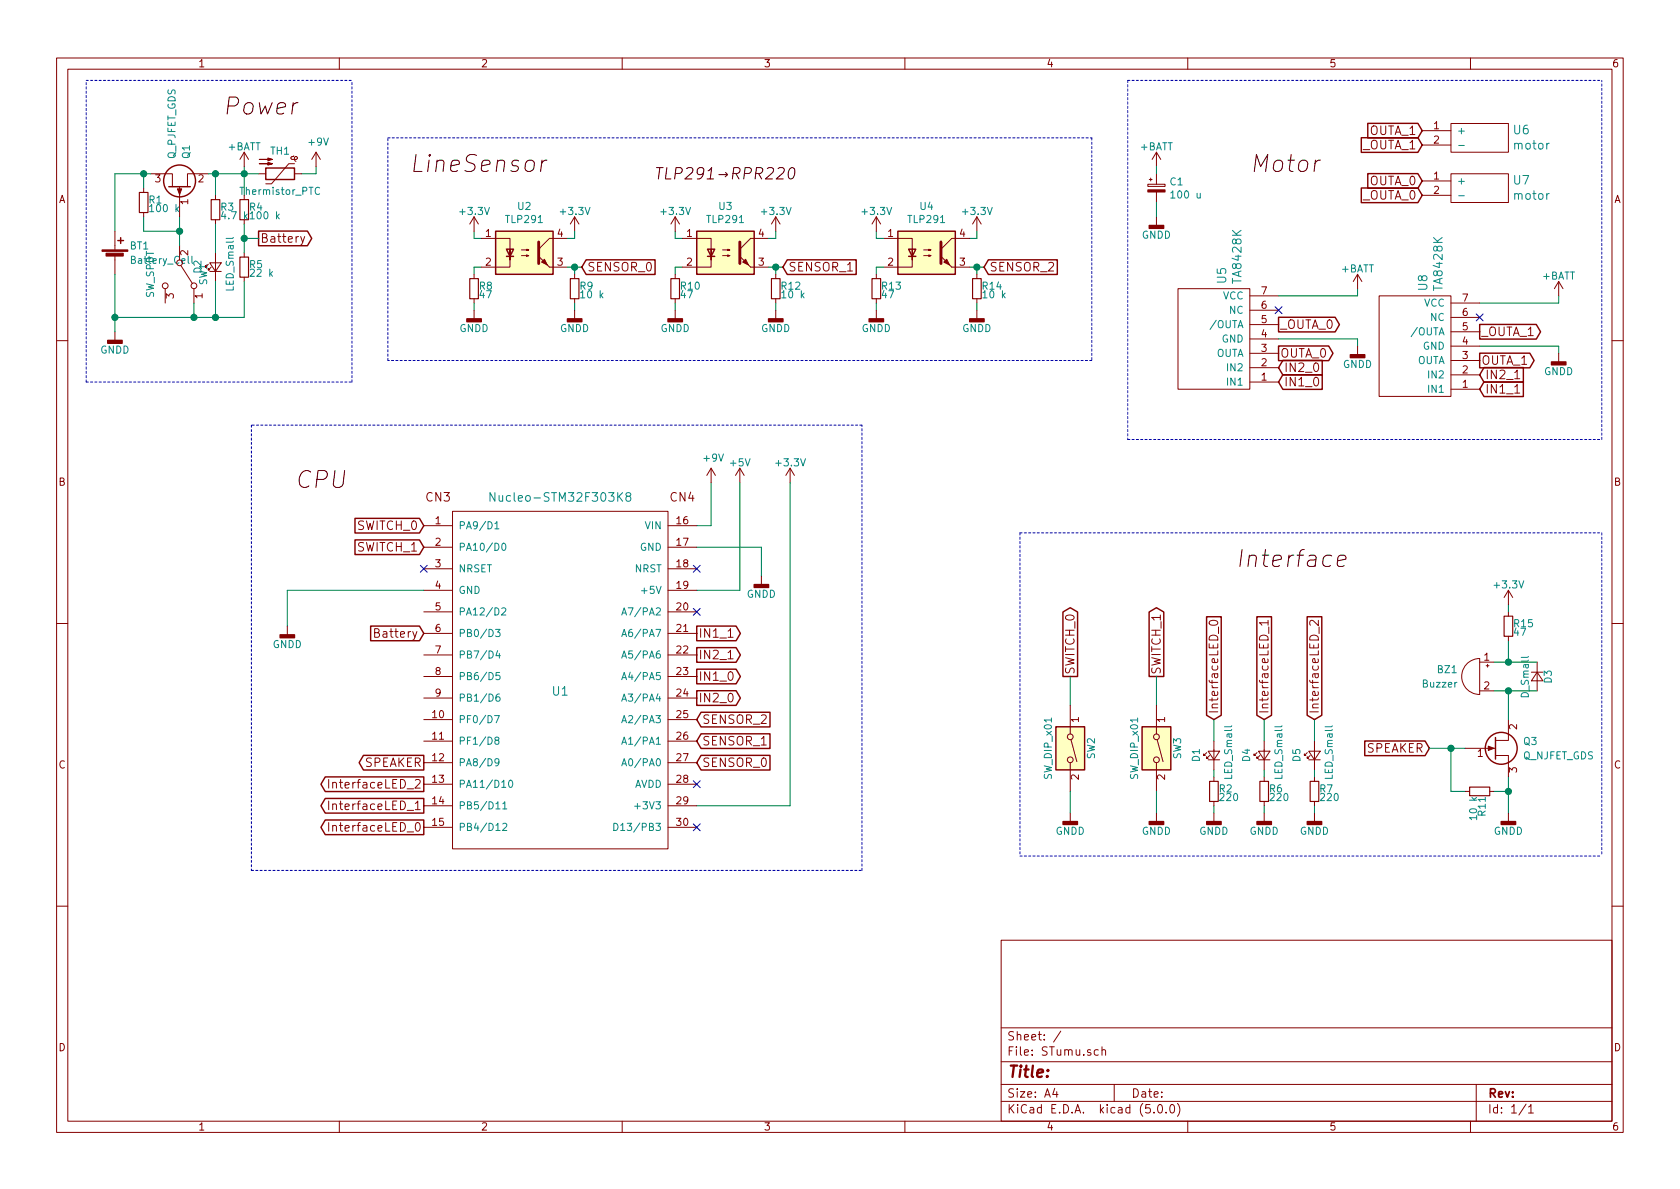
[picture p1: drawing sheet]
<svg xmlns="http://www.w3.org/2000/svg" width="297mm" height="210mm" viewBox="0 0 297 210" stroke-linecap="round" stroke-linejoin="round" font-family="sans-serif">
<g fill="none" stroke="#840000" stroke-width=".18">
<path d="M10 10.3h277v189.9h-277zM12 12.2h273v186.1h-273zM60 10.3v1.9M110 10.3v1.9M160 10.3v1.9M210 10.3v1.9M260 10.3v1.9M25.4 33.3v.7M25.4 37.6v.7M26.7 30.7h3.8v2.3M31.7 33v5.3M36.8 30.7h-3.7v2.3"/>
<path d="M38.1 34.5v.8M38.1 38.9v.7M43.2 26.9v2.6M43.2 38.9v.7M43.2 26.9l-.8 1.3M43.2 26.9l.7 1.3M45.7 30.7h1.3M51.9 27.6l-.1 .1h-.2l-.2 .3 .2 .2h.8l.2-.2-.1-.3h-.3l-.2 .3 .1 .3 .2 .2M52.1 29h-1l-3.1 3.5h-1M52.1 30.7h1.2M55.9 26.9l-.8 1.3M55.9 26.9v2.6"/>
<path d="M55.9 26.9l.7 1.3M83.8 38.3l-.7 1.3M83.8 38.3v2.6M83.8 38.3l.8 1.3M101.6 38.3l-.8 1.3M101.6 38.3v2.6M101.6 38.3l.8 1.3M119.4 38.3l-.8 1.3M119.4 38.3v2.6M119.4 38.3l.7 1.3M137.2 38.3l-.8 1.3M137.2 38.3v2.6"/>
<path d="M137.2 38.3l.7 1.3M154.9 38.3l-.7 1.3M154.9 38.3v2.6M154.9 38.3l.8 1.3M172.7 38.3l-.7 1.3M172.7 38.3v2.6M172.7 38.3l.8 1.3M202.9 32.6h3.1v.4h-3.1zM203.2 31.7h.5M203.5 31.5v.5M204.5 26.9v2.6M204.5 30.7v1.9"/>
<path d="M204.5 34v1.8M204.5 38.3v1.6M204.5 26.9l-.8 1.3M204.5 26.9l.7 1.3M251.5 23.1h5M251.5 25.6h5M251.5 32h5M251.5 34.5h5M256.5 21.8h10.2v5.1h-10.2zM256.5 30.7h10.2v5.1h-10.2zM20.3 40.9v3.3M20.3 45.2v3.3"/>
<path d="M20.3 58.7v1.5M29.2 51v2.6M31.7 43.4v2.6M32 47l2 3.2M34.3 51v2.6M37.1 46.5h2l-1 1.5zM37.1 48h2M37.3 47.2l-.5 .5v-.2v.2h.3M38.1 44.7v5.1M43.2 44.7v.8M43.2 49v.8M53.2 41.8l.3 1"/>
<path d="M53.9 41.8l-.5 1.4-.2 .2M83.8 48.5v.8M83.8 52.8v.8M83.8 54.9v1.5M85.1 42.2h5.1v3.8v-1.9M90.2 45.3v1.9h-5.1M92.2 45.2h1.3l-.4 .1v-.2l.4 .1M92.2 44.2h1.3l-.4 .1v-.2l.4 .1M97.2 47.2h3.1M100.3 42.2h-3.1l-2 1.9M101.6 48.5v.8M101.6 52.8v.8"/>
<path d="M101.6 54.9v1.5M119.4 48.5v.8M119.4 52.8v.8M119.4 54.9v1.5M120.6 42.2h5.1v3.8v-1.9M125.7 45.3v1.9h-5.1M127.8 45.2h1.2l-.3 .1v-.2l.3 .1M127.8 44.2h1.2l-.3 .1v-.2l.3 .1M132.7 47.2h3.2M135.9 42.2h-3.2l-1.9 1.9M137.2 48.5v.8M137.2 52.8v.8"/>
<path d="M137.2 54.9v1.5M154.9 48.5v.8M154.9 52.8v.8M154.9 54.9v1.5M156.2 42.2h5.1v3.8v-1.9M161.3 45.3v1.9h-5.1M163.3 45.2h1.3l-.4 .1v-.2l.4 .1M163.3 44.2h1.3l-.4 .1v-.2l.4 .1M168.3 47.2h3.1M171.4 42.2h-3.1l-1.9 1.9M172.7 48.5v.8M172.7 52.8v.8"/>
<path d="M172.7 54.9v1.5M208.3 51h12.7v17.8h-12.7zM221 59.9h5.1M221 57.4h5.1M221 54.9h5.1M221 52.3h5.1M240 48.5v2.5M240 48.5l-.7 1.3M240 48.5l.8 1.3M243.8 52.3h12.7v17.8h-12.7zM256.5 58.7h5.1M256.5 56.1h5.1"/>
<path d="M256.5 53.6h5.1M275.6 49.8v2.5M275.6 49.8l-.8 1.2M275.6 49.8l.8 1.2M10 60.2h2M221 67.6h5.1M221 65h5.1M221 62.5h5.1M240 61.2v1.5M256.5 68.8h5.1M256.5 66.3h5.1M256.5 63.7h5.1"/>
<path d="M256.5 61.2h5.1M267.8 69.5h.9M267.8 67h.9M275.6 62.5v1.5M285 60.2h2M74.9 93h5.1M74.9 96.8h5.1M80 90.4h38.1v59.7h-38.1zM118.1 93h5.1M118.1 96.8h5.1M125.7 82.8l-.7 1.3M125.7 82.8v2.5"/>
<path d="M125.7 82.8l.8 1.3M130.8 82.8l-.8 1.3M130.8 82.8v2.5M130.8 82.8l.8 1.3M139.7 82.8l-.8 1.3M139.7 82.8v2.5M139.7 82.8l.8 1.3M10 110.3h2M50.8 110.7v1.6M74.9 100.6h5.1M74.9 104.4h5.1M74.9 108.2h5.1"/>
<path d="M74.9 112h5.1M74.9 115.8h5.1M74.9 119.6h5.1M118.1 100.6h5.1M118.1 104.4h5.1M118.1 108.2h5.1M118.1 112h5.1M118.1 115.8h5.1M118.1 119.6h5.1M128.7 112.7h.9M128.7 116.5h.9M134.6 101.8v1.6"/>
<path d="M213.9 109.8a.84 .84 0 0 1 1.4 .4 .97 .97 0 0 1-1.5 0zM215.4 110.9v1.1M224.2 110.1h-1.5l.4 .5M224.2 109.7v.9M224.3 110.9v1.1M233.1 109.7v.9l-1.1-.9-.3 .1-.1 .2 .1 .6M233.2 110.9v1.1M259.4 117.4a3.3 3.3 0 0 1 2.2-.9v6.3a3.2 3.2 0 0 1-2.9-2 3.2 3.2 0 0 1 .7-3.4zM261.6 117.1h2.6M262.8 117.7h.5M263 117.5v.5M266.7 104.4v2.5"/>
<path d="M266.7 108.2v.8M266.7 112.5v.8M266.7 104.4l-.8 1.3M266.7 104.4l.8 1.3M270.8 118.9h2M271.8 118.9l1 1.5h-2zM271.8 117.1v5.1M285 110.3h2M58.1 137.8v1.6M74.9 127.2h5.1M74.9 131.1h5.1M74.9 134.9h5.1"/>
<path d="M74.9 138.7h5.1M74.9 123.4h5.1M118.1 127.2h5.1M118.1 131.1h5.1M118.1 134.9h5.1M118.1 138.7h5.1M118.1 123.4h5.1M189.2 124.7v5.1M189.2 134.9v5M189.4 130.8l1 3.9M204.5 124.7v5.1M204.5 134.9v5"/>
<path d="M204.6 130.8l1 3.9M213.4 133.1l-.5 .5v-.3v.3h.2M213.6 132.8h2l-1 1.6zM213.6 134.4h2M213.9 133.6l-.5 .5v-.2v.2h.2M214.6 131.1v5M214.6 137.4v.8M222.2 133.1l-.5 .5v-.3v.3h.3M222.5 132.8h2l-1 1.6zM222.5 134.4h2M222.8 133.6l-.6 .5v-.2v.2h.3M223.5 131.1v5"/>
<path d="M223.5 137.4v.8M231.1 133.1l-.5 .5v-.3v.3h.3M231.4 132.8h2l-1 1.6zM231.4 134.4h2M231.6 133.6l-.5 .5v-.2v.2h.3M232.4 131.1v5M232.4 137.4v.8M259.1 132.3h5.3M259.1 139.9h.7M261.6 122.2h2.6M263.4 139.9h.8M264.4 133.6h2.3v3.8"/>
<path d="M266.7 127.2v3.7h-2.3M58.1 141.7v1.5M58.1 145.5v1.5M74.9 142.5h5.1M74.9 146.3h5.1M118.1 142.5h5.1M118.1 146.3h5.1M189.2 143.8v1.5M204.5 143.8v1.5M214.6 141.7v.8M214.6 143.8v1.5M223.5 141.7v.8"/>
<path d="M223.5 143.8v1.5M232.4 141.7v.8M232.4 143.8v1.5M266.7 143.8v1.5M10 160.2h2M177 166.3h108v32h-108zM285 160.2h2M60 198.3v1.9M110 198.3v1.9M160 198.3v1.9M177 194.8h108M177 191.8h108"/>
<path d="M177 187.8h108M177 181.8h108M186.5 192.5l-.4 1h1M186.8 193v1M187.6 182.3l-1.3 2M194.2 185.7l-.4-.1-.3 .3v.6l.3 .1 .4-.1M194.8 185.7l.2-.1 .4 .1 .1 .9M194.8 185.1v1.5M197 191.8v3M204 196.7v.1M204.8 195.5l.4-.2a.94 .94 0 0 1 0 1.5 .79 .79 0 0 1-.4-1.3zM206.2 196.7v.1"/>
<path d="M207 195.4l.3-.1a.94 .94 0 0 1 0 1.5 .82 .82 0 0 1-.3-1.4zM208.2 195.1a1.71 1.71 0 0 1 0 2.3M210 198.3v1.9M260 198.3v1.9M261 191.8v6.5M269.8 195.2l-1.2 2M270.3 195.8l.4-.5v1.5M270.3 196.8h.8"/>
<circle cx="29.2" cy="50.5" r=".51"/>
<circle cx="34.3" cy="50.5" r=".51"/>
<circle cx="189.2" cy="130.3" r=".51"/>
<circle cx="189.2" cy="134.4" r=".51"/>
<circle cx="204.5" cy="130.3" r=".51"/>
<circle cx="204.5" cy="134.4" r=".51"/>
</g>
<g fill="#840000" stroke="#840000" stroke-width=".18">
<path d="M18 44.2h4.6v.2h-4.6z"/>
<path d="M18.7 44.8h3.1v.5h-3.1z"/>
<path d="M31.4 33.4h.7l-.4 1z"/>
<path d="M263.1 131.9l1.1 .4-1.1 .4z"/>
<path d="M45.8 28.2h2.3l-.7 .2v-.5l.7 .3z"/>
<path d="M45.8 29h2.3l-.7 .2v-.5l.7 .3z"/>
<path d="M95.2 45.3l2 1.9z"/>
<path d="M95.8 46.3l.5-.5 .5 1.1z"/>
<path d="M130.8 45.3l1.9 1.9z"/>
<path d="M131.3 46.3l.5-.5 .5 1.1z"/>
<path d="M166.4 45.3l1.9 1.9z"/>
<path d="M166.9 46.3l.5-.5 .5 1.1z"/>
<path d="M202.9 33.6h3.1v.4h-3.1z"/>
</g>
<g fill="none" stroke="#840000" stroke-width=".25">
<path d="M29.8 33h3.9M47 29.7h5.1v2h-5.1zM240.7 33.2h10l.8 1.3-.8 1.3h-10zM240.7 24.4h10l.8 1.2-.8 1.3h-10zM241.8 30.7h8.9l.8 1.3-.8 1.3h-8.9zM241.8 21.8h8.9l.8 1.3-.8 1.3h-8.9zM20.8 42.5h1M21.3 42v1M45.7 40.9h8.7l.7 1.3-.7 1.3h-8.7zM87.6 40.9h10.2v7.6h-10.2zM89.5 44.1h1.3l-.6 1.2zM89.5 45.3h1.3"/>
<path d="M103.6 45.9h12.2v2.6h-12.2l-.7-1.3zM123.2 40.9h10.1v7.6h-10.1zM125.1 44.1h1.3l-.7 1.2zM125.1 45.3h1.3M139.2 45.9h12.2v2.6h-12.2l-.8-1.3zM158.7 40.9h10.2v7.6h-10.2zM160.7 44.1h1.2l-.6 1.2zM160.7 45.3h1.2M174.8 45.9h12.1v2.6h-12.1l-.8-1.3zM226.1 56.1h10l.7 1.3-.7 1.3h-10zM261.6 57.4h10l.8 1.3-.8 1.3h-10zM226.1 61.2h8.8l.8 1.3-.8 1.3h-8.8z"/>
<path d="M226.8 66.3h7v2.6h-7l-.7-1.3zM226.8 63.7h7v2.6h-7l-.7-1.3zM261.6 62.5h8.9l.7 1.2-.7 1.3h-8.9zM262.4 67.5h6.9v2.6h-6.9l-.8-1.3zM262.4 65h6.9v2.6h-6.9l-.8-1.3zM62.8 91.7h11.4l.7 1.3-.7 1.3h-11.4zM62.8 95.5h11.4l.7 1.3-.7 1.3h-11.4zM65.5 110.7h8.7l.7 1.3-.7 1.3h-8.7zM123.2 110.7h6.9l.8 1.3-.8 1.3h-6.9zM123.2 118.3h6.9l.8 1.3-.8 1.3h-6.9zM123.2 114.5h6.9l.8 1.3-.8 1.3h-6.9zM187.9 108.2l1.3-.7 1.3 .7v11.4h-2.6z"/>
<path d="M203.2 108.2l1.3-.7 1.3 .7v11.4h-2.6zM213.3 109.1h2.6v17.4l-1.3 .7-1.3-.7zM222.2 109.1h2.6v17.4l-1.3 .7-1.3-.7zM231.1 109.1h2.6v17.4l-1.3 .7-1.3-.7zM57.5 137.4h17.4v2.6h-17.4l-.8-1.3zM64.3 133.6h10.6v2.6h-10.6l-.8-1.3zM123.2 122.1h6.9l.8 1.3-.8 1.3h-6.9zM124 133.6h12.1v2.6h-12.1l-.8-1.3zM124 129.8h12.1v2.6h-12.1l-.8-1.3zM124 126h12.1v2.5h-12.1l-.8-1.3zM186.7 128.5h5.1v7.6h-5.1zM201.9 128.5h5.1v7.6h-5.1z"/>
<path d="M241.3 131h10.7l.7 1.3-.7 1.3h-10.7zM264.4 130.4v3.8M57.5 145h17.4v2.6h-17.4l-.8-1.3zM57.5 141.2h17.4v2.6h-17.4l-.8-1.3z"/>
<circle cx="31.7" cy="32" r="2.82"/>
<circle cx="265.4" cy="132.3" r="2.82"/>
</g>
<g fill="none" stroke="#008484" stroke-width=".18">
<path d="M56.5 33.2a.51 .51 0 0 0-.6 0 .51 .51 0 0 0-.2 .7 .46 .46 0 0 0 .3 .4 .46 .46 0 0 0 .5 0M257.9 25.7h1M257.9 34.6h1M33.9 45.3v1.1l.2 .2M41.2 42l-.1 .2h-1.1M87.5 92.6l.4-.4v1.3M87.5 87.1v1.5l-.9-1.5v1.5M87.5 93.5h.7M88.8 96.2l.2-.1a.67 .67 0 0 1 .5 .6 .67 .67 0 0 1-.5 .6l-.2-.1-.1-.4zM110.9 87.8l-.2-.3v-.3l.2-.1 .6 .1v.4l-.7 .2-.1 .3 .1 .5h.6a.48 .48 0 0 0-.1-.8M87.6 111.3h.8l-.4 .5 .3 .1 .1 .4-.2 .3-.6-.2M88 115.1l-.3 .8h.8"/>
<path d="M88.3 115.5v.9M88.3 118.9h-.6v.6l.5-.1 .2 .3v.3l-.2 .2-.5-.1M88.7 107.6l.5-.1 .2 .3v.2l-.8 .8h.8M109.9 108.8l.5-1.3 .4 1.3M109.9 112.6l.5-1.3 .4 1.3M109.9 116.4l.5-1.3 .4 1.3M110.1 108.4h.6M110.1 112.2h.6M110.1 116h.6M110.1 119.8h.6M87.5 126.5h.8l-.6 1.3M87.7 130.9l-.1-.1v-.3l.1-.2 .4 .1 .1 .4-.6 .2-.1 .1v.3l.2 .2h.4l.1-.2v-.4l-.2-.1"/>
<path d="M88.2 134.7l-.2 .2h-.3l-.2-.2 .1-.4 .1-.1h.3l.2 .2a.97 .97 0 0 1-.2 1h-.4M88.3 122.7l-.4 .2-.2 .4v.6l.2 .1 .4-.1 .1-.1-.1-.5-.4-.1-.2 .3M90 138.1l.2-.1a.67 .67 0 0 1 .5 .6 .67 .67 0 0 1-.5 .6l-.3-.4zM109.9 120.2l.5-1.3 .4 1.3M109.9 124l.5-1.3 .4 1.3M109.9 127.8l.5-1.3 .4 1.3M109.9 131.6l.5-1.3 .4 1.3M109.9 135.4l.5-1.2 .4 1.2M110.1 123.6h.6M110.1 127.5h.6M110.1 131.3h.6M110.1 135.1h.6"/>
<path d="M217.8 128.3l-.2 .2h-1.1M226.7 128.3l-.2 .2h-1.1M235.6 128.3l-.2 .2h-1.1M87.7 143h.7M88.9 142.1l.4-.3v1.2M88.9 145.7l.5-.1 .2 .3v.2l-.8 .8h.8M88.9 143h.7M108.5 145.6a.64 .64 0 0 1 .8 .6 .64 .64 0 0 1-.8 .7zM112.2 142.6h1"/>
</g>
<g fill="none" stroke="#840000" stroke-width=".2">
<path d="M24.6 34h1.6v3.6h-1.6zM37.3 35.3h1.6v3.6h-1.6zM42.4 35.3h1.5v3.6h-1.5zM42.4 45.5h1.5v3.5h-1.5zM83.1 49.3h1.5v3.5h-1.5zM100.8 49.3h1.6v3.5h-1.6zM118.6 49.3h1.5v3.5h-1.5zM136.4 49.3h1.5v3.5h-1.5zM154.2 49.3h1.5v3.5h-1.5zM172 49.3h1.5v3.5h-1.5zM265.9 109h1.6v3.5h-1.6zM213.9 138.2h1.5v3.5h-1.5z"/>
<path d="M222.8 138.2h1.5v3.5h-1.5zM231.6 138.2h1.6v3.5h-1.6zM259.8 139.2h3.6v1.5h-3.6z"/>
</g>
<g fill="#840000" stroke="#840000" stroke-width=".25">
<path d="M19 60.2h2.6v.5h-2.6z"/>
<path d="M133.3 103.4h2.6v.5h-2.6z"/>
<path d="M49.5 112.3h2.6v.5h-2.6z"/>
<path d="M265.4 145.3h2.6v.5h-2.6z"/>
<path d="M188 145.3h2.5v.5h-2.5z"/>
<path d="M203.2 145.3h2.5v.5h-2.5z"/>
<path d="M213.4 145.3h2.5v.5h-2.5z"/>
<path d="M222.2 145.3h2.6v.5h-2.6z"/>
<path d="M231.1 145.3h2.6v.5h-2.6z"/>
<path d="M82.5 56.4h2.6v.5h-2.6z"/>
<path d="M100.3 56.4h2.6v.5h-2.6z"/>
<path d="M118.1 56.4h2.5v.5h-2.5z"/>
<path d="M135.9 56.4h2.5v.5h-2.5z"/>
<path d="M153.7 56.4h2.5v.5h-2.5z"/>
<path d="M171.4 56.4h2.6v.5h-2.6z"/>
<path d="M238.8 62.7h2.5v.5h-2.5z"/>
<path d="M274.3 64h2.6v.5h-2.6z"/>
<path d="M203.2 39.9h2.5v.5h-2.5z"/>
</g>
<g fill="#ffffc2" stroke="#ffffc2" stroke-width=".18">
<path d="M186.7 128.5h5.1v7.6h-5.1z"/>
<path d="M201.9 128.5h5.1v7.6h-5.1z"/>
<path d="M87.6 40.9h10.2v7.6h-10.2z"/>
<path d="M123.2 40.9h10.1v7.6h-10.1z"/>
<path d="M158.7 40.9h10.2v7.6h-10.2z"/>
</g>
<g fill="none" stroke="#000084" stroke-width=".18">
<path d="M225.5 54.2l1.2 1.3M226.7 54.2l-1.2 1.3M261 55.5l1.2 1.2M262.2 55.5l-1.2 1.2M74.3 100l1.2 1.2M75.5 100l-1.2 1.2M122.6 100l1.2 1.2M123.8 100l-1.2 1.2M122.6 107.6l1.2 1.2M123.8 107.6l-1.2 1.2M122.6 138.1l1.2 1.2M123.8 138.1l-1.2 1.2"/>
<path d="M122.6 145.7l1.2 1.2M123.8 145.7l-1.2 1.2"/>
</g>
<g fill="none" stroke="#008400" stroke-width=".18">
<path d="M25.4 30.7v2.6M25.4 38.3v2.6h6.3M26.7 30.7h-6.4v10.2M31.7 38.3v5.1M36.8 30.7h8.9M38.1 30.7v3.8M38.1 39.6v5.1M43.2 29.5v5M43.2 39.6v5.1M55.9 29.5v1.2h-2.6M204.5 29.5v1.2M204.5 35.8v2.5"/>
<path d="M20.3 48.5v10.2M34.3 53.6v2.5M38.1 49.8v6.3M43.2 49.8v6.3h-22.9M43.2 42.2h2.5M83.8 40.9v1.3h1.3M83.8 53.6v1.3M85.1 47.2h-1.3v1.3M100.3 47.2h2.6M101.6 40.9v1.3h-1.3M101.6 47.2v1.3M101.6 53.6v1.3"/>
<path d="M119.4 40.9v1.3h1.2M119.4 53.6v1.3M120.6 47.2h-1.2v1.3M135.9 47.2h2.5M137.2 40.9v1.3h-1.3M137.2 47.2v1.3M137.2 53.6v1.3M154.9 40.9v1.3h1.3M154.9 53.6v1.3M156.2 47.2h-1.3v1.3M171.4 47.2h2.6M172.7 40.9v1.3h-1.3"/>
<path d="M172.7 47.2v1.3M172.7 53.6v1.3M226.1 59.9h13.9v1.3M240 51v1.3h-13.9M275.6 52.3v1.3h-14M261.6 61.2h14v1.3M123.2 96.8h11.4v5M125.7 85.3v7.7h-2.5M130.8 85.3v19.1h-7.6M139.7 85.3v57.2h-16.5M74.9 104.4h-24.1v6.3M189.2 119.6v5.1"/>
<path d="M204.5 119.6v5.1M264.2 117.1h7.6M266.7 106.9v1.3M266.7 113.3v3.8M189.2 139.9v3.9M204.5 139.9v3.9M214.6 127.2v3.9M214.6 136.1v1.3M223.5 127.2v3.9M223.5 136.1v1.3M232.4 127.2v3.9M232.4 136.1v1.3"/>
<path d="M252.7 132.3h6.4M256.5 132.3v7.6h2.6M264.2 139.9h2.5M264.2 122.2h7.6M266.7 122.2v5M266.7 137.4v6.4M214.6 142.5v1.3M223.5 142.5v1.3M232.4 142.5v1.3"/>
</g>
<g fill="#008400" stroke="#008400" stroke-width=".25">
<circle cx="20.3" cy="56.1" r=".51"/>
<circle cx="43.2" cy="30.7" r=".51"/>
<circle cx="43.2" cy="42.2" r=".51"/>
<circle cx="266.7" cy="139.9" r=".51"/>
<circle cx="256.5" cy="132.3" r=".51"/>
<circle cx="266.7" cy="117.1" r=".51"/>
<circle cx="266.7" cy="122.2" r=".51"/>
<circle cx="25.4" cy="30.7" r=".51"/>
<circle cx="31.8" cy="40.9" r=".51"/>
<circle cx="34.3" cy="56.1" r=".51"/>
<circle cx="38.1" cy="30.7" r=".51"/>
<circle cx="38.1" cy="56.1" r=".51"/>
<circle cx="101.6" cy="47.2" r=".51"/>
<circle cx="137.2" cy="47.2" r=".51"/>
<circle cx="172.7" cy="47.2" r=".51"/>
</g>
<g fill="none" stroke="#0000c2" stroke-width=".18" stroke-dasharray=".4 .4">
<path d="M15.2 14.2h47M199.4 14.2v63.5M199.4 14.2h83.8M68.6 24.4h124.4M193 24.4v39.3M15.2 67.6v-53.4M15.2 67.6h47M44.4 75.2v78.7M62.2 67.6v-53.4M68.6 63.7v-39.3M152.4 75.2h-108M193 63.7h-124.4"/>
<path d="M199.4 77.7h83.8M283.2 77.7v-63.5M180.3 94.2h102.9M180.3 94.2v57.2M283.2 94.2v57.2M44.4 153.9h108M152.4 153.9v-78.7M180.3 151.4h102.9"/>
</g>
<path d="M95.8 28.3l-.2 2M96.7 28.3a.88 .88 0 0 0-.9 .6M137.6 29.8l.3-.2h.5a.43 .43 0 0 1 .3 .6l-.2 .3-1.3 1.1h1.3M139.7 29.8a.47 .47 0 0 1 .5-.2 .47 .47 0 0 1 .3 .4 1.18 1.18 0 0 1-.8 1.6 1.1 1.1 0 0 1-.2-1.6zM236.5 99.2l1.4-.3v-.6l-.3-.1h-.6l-.3 .1-.1 .3-.2 1.1 .1 .3 .3 .2h.6l.3-.2" fill="none" stroke="#000" stroke-width=".18"/>
<path d="M95.2 42.8v3.8M130.8 42.8v3.8M166.4 42.8v3.8" fill="none" stroke="#840000" stroke-width=".51"/>
<g font-size="4.2">
<text x="39.4" y="20.3">Power</text>
<text x="72.4" y="30.5">LineSensor</text>
<text x="221" y="30.5">Motor</text>
<text x="52.1" y="86.4">CPU</text>
<text x="218.4" y="100.3">Interface</text>
</g>
<text font-size="2.8" x="115.6" y="31.7">TLP291RPR220</text>
<text font-size="2.8" fill="#840000" x="178" y="190.5">Title:</text>
<g font-size="2.1" fill="#840000">
<text x="242.2" y="23.9">OUTA_1</text>
<text x="241" y="26.4">_OUTA_1</text>
<text x="241" y="35.3">_OUTA_0</text>
<text x="242.2" y="32.8">OUTA_0</text>
<text x="46" y="42.9">Battery</text>
<text x="103.8" y="48">SENSOR_0</text>
<text x="139.3" y="48">SENSOR_1</text>
<text x="174.9" y="48">SENSOR_2</text>
<text x="226.3" y="58.2">_OUTA_0</text>
<text x="261.9" y="59.4">_OUTA_1</text>
<text x="226.3" y="63.2">OUTA_0</text>
<text x="227" y="65.8">IN2_0</text>
<text x="261.9" y="64.5">OUTA_1</text>
<text x="227" y="68.3">IN1_0</text>
<text x="262.5" y="69.6">IN1_1</text>
<text x="262.5" y="67.1">IN2_1</text>
<text x="75.4" y="88.7">CN3</text>
<text x="118.5" y="88.7">CN4</text>
<text x="63.3" y="93.7">SWITCH_0</text>
<text x="63.3" y="97.5">SWITCH_1</text>
<text x="66.7" y="112.8">Battery</text>
<text x="123.4" y="112.8">IN1_1</text>
<text x="123.4" y="116.6">IN2_1</text>
<text x="190" y="119.4" transform="rotate(-90 190 119.4)">SWITCH_0</text>
<text x="205.2" y="119.4" transform="rotate(-90 205.2 119.4)">SWITCH_1</text>
<text x="123.4" y="124.2">IN2_0</text>
<text x="123.4" y="120.4">IN1_0</text>
<text x="124.1" y="131.8">SENSOR_1</text>
<text x="124.1" y="128">SENSOR_2</text>
<text x="215.4" y="126.3" transform="rotate(-90 215.4 126.3)">InterfaceLED_0</text>
<text x="224.3" y="126.3" transform="rotate(-90 224.3 126.3)">InterfaceLED_1</text>
<text x="233.2" y="126.3" transform="rotate(-90 233.2 126.3)">InterfaceLED_2</text>
<text x="64.4" y="135.6">SPEAKER</text>
<text x="124.1" y="135.6">SENSOR_0</text>
<text x="241.6" y="133.1">SPEAKER</text>
<text x="59.2" y="143.3">InterfaceLED_1</text>
<text x="59.2" y="139.4">InterfaceLED_2</text>
<text x="59.2" y="147.1">InterfaceLED_0</text>
<text x="178" y="184">Sheet: /</text>
<text x="178" y="186.7">File: STumu.sch</text>
<text x="178" y="196.9">KiCad E.D.A. kicad (5.0.0)</text>
<text x="178" y="194.1">Size: A4</text>
<text x="200" y="194.1">Date:</text>
<text x="263" y="194.1">Rev:</text>
<text x="263" y="196.9">Id: 1/1</text>
</g>
<g font-size="2.1" fill="#008484">
<text x="267.6" y="23.7">U6</text>
<text x="267.8" y="26.4">motor</text>
<text x="267.6" y="32.6">U7</text>
<text x="267.8" y="35.3">motor</text>
<text x="216.8" y="50.1" transform="rotate(-90 216.8 50.1)">U5</text>
<text x="219.5" y="49.9" transform="rotate(-90 219.5 49.9)">TA8428K</text>
<text x="252.4" y="51.4" transform="rotate(-90 252.4 51.4)">U8</text>
<text x="255.1" y="51.2" transform="rotate(-90 255.1 51.2)">TA8428K</text>
<text x="88" y="88.7">Nucleo-STM32F303K8</text>
<text x="97.7" y="123">U1</text>
</g>
<g font-size="1.8" fill="#840000">
<text x="35" y="11.9">1</text>
<text x="85" y="11.9">2</text>
<text x="135" y="11.9">3</text>
<text x="185" y="11.9">4</text>
<text x="235" y="11.9">5</text>
<text x="285" y="11.9">6</text>
<text x="253.5" y="22.9">1</text>
<text x="253.5" y="25.4">2</text>
<text x="10.4" y="35.9">A</text>
<text x="27.5" y="32.3">3</text>
<text x="35.1" y="32.3">2</text>
<text x="253.5" y="31.7">1</text>
<text x="253.5" y="34.3">2</text>
<text x="285.4" y="35.9">A</text>
<text x="33.3" y="36.2" transform="rotate(-90 33.3 36.2)">1</text>
<text x="85.9" y="41.9">1</text>
<text x="98.6" y="41.9">4</text>
<text x="121.4" y="41.9">1</text>
<text x="134.1" y="41.9">4</text>
<text x="157" y="41.9">1</text>
<text x="169.7" y="41.9">4</text>
<text x="23.5" y="46.7">Battery_Cell</text>
<text x="33.3" y="45.2" transform="rotate(-90 33.3 45.2)">2</text>
<text x="85.9" y="47">2</text>
<text x="98.6" y="47">3</text>
<text x="121.4" y="47">2</text>
<text x="134.1" y="47">3</text>
<text x="157" y="47">2</text>
<text x="169.7" y="47">3</text>
<text x="30.7" y="52.8" transform="rotate(-90 30.7 52.8)">3</text>
<text x="35.8" y="52.8" transform="rotate(-90 35.8 52.8)">1</text>
<text x="36.6" y="50.4" transform="rotate(-90 36.6 50.4)">SW1</text>
<text x="223" y="52.1">7</text>
<text x="258.6" y="53.3">7</text>
<text x="223" y="59.7">4</text>
<text x="223" y="57.1">5</text>
<text x="223" y="54.6">6</text>
<text x="258.6" y="58.4">5</text>
<text x="258.6" y="55.9">6</text>
<text x="223" y="64.8">2</text>
<text x="223" y="62.2">3</text>
<text x="258.6" y="63.5">3</text>
<text x="258.6" y="61">4</text>
<text x="223" y="67.3">1</text>
<text x="258.6" y="68.6">1</text>
<text x="258.6" y="66">2</text>
<text x="10.4" y="85.9">B</text>
<text x="285.4" y="85.9">B</text>
<text x="77" y="92.7">1</text>
<text x="119.7" y="92.7">16</text>
<text x="77" y="96.5">2</text>
<text x="77" y="100.3">3</text>
<text x="119.7" y="96.5">17</text>
<text x="119.7" y="100.3">18</text>
<text x="77" y="104.1">4</text>
<text x="77" y="107.9">5</text>
<text x="119.7" y="104.1">19</text>
<text x="119.7" y="107.9">20</text>
<text x="77" y="111.8">6</text>
<text x="119.7" y="111.8">21</text>
<text x="77" y="115.6">7</text>
<text x="77" y="119.4">8</text>
<text x="119.7" y="115.6">22</text>
<text x="119.7" y="119.4">23</text>
<text x="262.4" y="116.8">1</text>
<text x="77" y="123.2">9</text>
<text x="119.7" y="123.2">24</text>
<text x="262.4" y="121.9">2</text>
<text x="76.5" y="127">10</text>
<text x="76.5" y="130.8">11</text>
<text x="119.7" y="127">25</text>
<text x="119.7" y="130.8">26</text>
<text x="190.8" y="127.7" transform="rotate(-90 190.8 127.7)">1</text>
<text x="206" y="127.7" transform="rotate(-90 206 127.7)">1</text>
<text x="268.2" y="129" transform="rotate(-90 268.2 129)">2</text>
<text x="10.4" y="135.9">C</text>
<text x="76.5" y="134.6">12</text>
<text x="119.7" y="134.6">27</text>
<text x="190.8" y="137.9" transform="rotate(-90 190.8 137.9)">2</text>
<text x="206" y="137.9" transform="rotate(-90 206 137.9)">2</text>
<text x="261.3" y="133.9">1</text>
<text x="268.2" y="136.6" transform="rotate(-90 268.2 136.6)">3</text>
<text x="285.4" y="135.9">C</text>
<text x="76.5" y="138.4">13</text>
<text x="76.5" y="142.2">14</text>
<text x="119.7" y="138.4">28</text>
<text x="119.7" y="142.2">29</text>
<text x="76.5" y="146">15</text>
<text x="119.7" y="146">30</text>
<text x="10.4" y="185.9">D</text>
<text x="285.4" y="185.9">D</text>
<text x="35" y="199.9">1</text>
<text x="85" y="199.9">2</text>
<text x="135" y="199.9">3</text>
<text x="185" y="199.9">4</text>
<text x="235" y="199.9">5</text>
<text x="285" y="199.9">6</text>
</g>
<g font-size="1.8" fill="#008484">
<text x="257.6" y="23.7">+</text>
<text x="31" y="28.2" transform="rotate(-90 31 28.2)">Q_PJFET_GDS</text>
<text x="33.6" y="28" transform="rotate(-90 33.6 28)">Q1</text>
<text x="40.3" y="26.6">+BATT</text>
<text x="47.9" y="27.4">TH1</text>
<text x="54.7" y="25.7">+9V</text>
<text x="201.6" y="26.6">+BATT</text>
<text x="26.4" y="36">R1</text>
<text x="42.6" y="34.5">Thermistor_PTC</text>
<text x="206.9" y="32.8">C1</text>
<text x="207.4" y="35.1">100 u</text>
<text x="257.6" y="32.6">+</text>
<text x="26.8" y="37.5">100 k</text>
<text x="39.1" y="37.3">R3</text>
<text x="39.5" y="38.8">4.7 k</text>
<text x="44.1" y="37.3">R4</text>
<text x="44.6" y="38.8">100 k</text>
<text x="81.5" y="38">+3.3V</text>
<text x="89.6" y="39.4">TLP291</text>
<text x="91.6" y="37.1">U2</text>
<text x="99.3" y="38">+3.3V</text>
<text x="117" y="38">+3.3V</text>
<text x="125.1" y="39.4">TLP291</text>
<text x="127.2" y="37.1">U3</text>
<text x="134.8" y="38">+3.3V</text>
<text x="152.6" y="38">+3.3V</text>
<text x="160.7" y="39.4">TLP291</text>
<text x="162.7" y="37.1">U4</text>
<text x="170.4" y="38">+3.3V</text>
<text x="23" y="44.1">BT1</text>
<text x="44.1" y="47.4">R5</text>
<text x="201.9" y="42.2">GNDD</text>
<text x="27.2" y="52.8" transform="rotate(-90 27.2 52.8)">SW_SPDT</text>
<text x="35.6" y="48.3" transform="rotate(-90 35.6 48.3)">D2</text>
<text x="41.3" y="51.3" transform="rotate(-90 41.3 51.3)">LED_Small</text>
<text x="44.5" y="48.9">22 k</text>
<text x="84.8" y="51.2">R8</text>
<text x="84.9" y="52.8">47</text>
<text x="102.6" y="51.2">R9</text>
<text x="102.9" y="52.8">10 k</text>
<text x="120.4" y="51.2">R10</text>
<text x="120.4" y="52.8">47</text>
<text x="138.2" y="51.2">R12</text>
<text x="138.5" y="52.8">10 k</text>
<text x="156" y="51.2">R13</text>
<text x="156" y="52.8">47</text>
<text x="173.8" y="51.2">R14</text>
<text x="174" y="52.8">10 k</text>
<text x="216.2" y="53">VCC</text>
<text x="237.2" y="48.2">+BATT</text>
<text x="272.7" y="49.4">+BATT</text>
<text x="81.2" y="58.7">GNDD</text>
<text x="99" y="58.7">GNDD</text>
<text x="116.8" y="58.7">GNDD</text>
<text x="134.6" y="58.7">GNDD</text>
<text x="152.3" y="58.7">GNDD</text>
<text x="170.1" y="58.7">GNDD</text>
<text x="214.5" y="58">/OUTA</text>
<text x="217.4" y="55.5">NC</text>
<text x="250" y="59.3">/OUTA</text>
<text x="251.8" y="54.2">VCC</text>
<text x="253" y="56.8">NC</text>
<text x="17.7" y="62.5">GNDD</text>
<text x="215" y="63.1">OUTA</text>
<text x="216" y="60.6">GND</text>
<text x="217.2" y="65.7">IN2</text>
<text x="237.4" y="65.1">GNDD</text>
<text x="250.5" y="64.4">OUTA</text>
<text x="251.6" y="61.8">GND</text>
<text x="217.2" y="68.2">IN1</text>
<text x="252.8" y="69.5">IN1</text>
<text x="252.8" y="66.9">IN2</text>
<text x="273" y="66.3">GNDD</text>
<text x="124.5" y="81.6">+9V</text>
<text x="129.2" y="82.5">+5V</text>
<text x="137.4" y="82.5">+3.3V</text>
<text x="81" y="93.6">PA9/D1</text>
<text x="114.1" y="93.6">VIN</text>
<text x="81" y="97.4">PA10/D0</text>
<text x="81" y="101.2">NRSET</text>
<text x="112.3" y="101.2">NRST</text>
<text x="113.2" y="97.4">GND</text>
<text x="81" y="105">GND</text>
<text x="113.9" y="105">+5V</text>
<text x="132" y="105.7">GNDD</text>
<text x="264.4" y="104.1">+3.3V</text>
<text x="81" y="108.8">PA12/D2</text>
<text x="81" y="112.6">PB0/D3</text>
<text x="110.9" y="108.8">A7/PA2</text>
<text x="110.9" y="112.6">A6/PA7</text>
<text x="267.7" y="110.9">R15</text>
<text x="267.8" y="112.4">47</text>
<text x="48.2" y="114.6">GNDD</text>
<text x="81" y="116.5">PB7/D4</text>
<text x="110.9" y="116.5">A5/PA6</text>
<text x="254.2" y="119">BZ1</text>
<text x="81" y="120.3">PB6/D5</text>
<text x="81" y="124.1">PB1/D6</text>
<text x="110.9" y="120.3">A4/PA5</text>
<text x="110.9" y="124.1">A3/PA4</text>
<text x="251.7" y="121.6">Buzzer</text>
<text x="270.3" y="123.2" transform="rotate(-90 270.3 123.2)">D_Small</text>
<text x="274.4" y="120.8" transform="rotate(-90 274.4 120.8)">D3</text>
<text x="81" y="127.9">PF0/D7</text>
<text x="81" y="131.7">PF1/D8</text>
<text x="110.9" y="127.9">A2/PA3</text>
<text x="110.9" y="131.7">A1/PA1</text>
<text x="269.4" y="131.7">Q3</text>
<text x="81" y="135.5">PA8/D9</text>
<text x="110.9" y="135.5">A0/PA0</text>
<text x="186" y="137.7" transform="rotate(-90 186 137.7)">SW_DIP_x01</text>
<text x="193.6" y="134.2" transform="rotate(-90 193.6 134.2)">SW2</text>
<text x="201.2" y="137.7" transform="rotate(-90 201.2 137.7)">SW_DIP_x01</text>
<text x="208.8" y="134.2" transform="rotate(-90 208.8 134.2)">SW3</text>
<text x="212.1" y="134.7" transform="rotate(-90 212.1 134.7)">D1</text>
<text x="217.9" y="137.7" transform="rotate(-90 217.9 137.7)">LED_Small</text>
<text x="221" y="134.7" transform="rotate(-90 221 134.7)">D4</text>
<text x="226.7" y="137.7" transform="rotate(-90 226.7 137.7)">LED_Small</text>
<text x="229.9" y="134.7" transform="rotate(-90 229.9 134.7)">D5</text>
<text x="235.6" y="137.7" transform="rotate(-90 235.6 137.7)">LED_Small</text>
<text x="269.2" y="134.3">Q_NJFET_GDS</text>
<text x="81" y="139.3">PA11/D10</text>
<text x="81" y="143.1">PB5/D11</text>
<text x="112.1" y="139.3">AVDD</text>
<text x="112.9" y="143.1">+3V3</text>
<text x="215.6" y="140.1">R2</text>
<text x="215.8" y="141.7">220</text>
<text x="224.5" y="140.1">R6</text>
<text x="224.7" y="141.7">220</text>
<text x="233.4" y="140.1">R7</text>
<text x="233.6" y="141.7">220</text>
<text x="81" y="146.9">PB4/D12</text>
<text x="109.9" y="146.9">D13/PB3</text>
<text x="186.6" y="147.6">GNDD</text>
<text x="201.9" y="147.6">GNDD</text>
<text x="212" y="147.6">GNDD</text>
<text x="220.9" y="147.6">GNDD</text>
<text x="229.8" y="147.6">GNDD</text>
<text x="261.2" y="144.7" transform="rotate(-90 261.2 144.7)">10 k</text>
<text x="262.7" y="144.2" transform="rotate(-90 262.7 144.2)">R11</text>
<text x="264.1" y="147.6">GNDD</text>
</g>
</svg>
